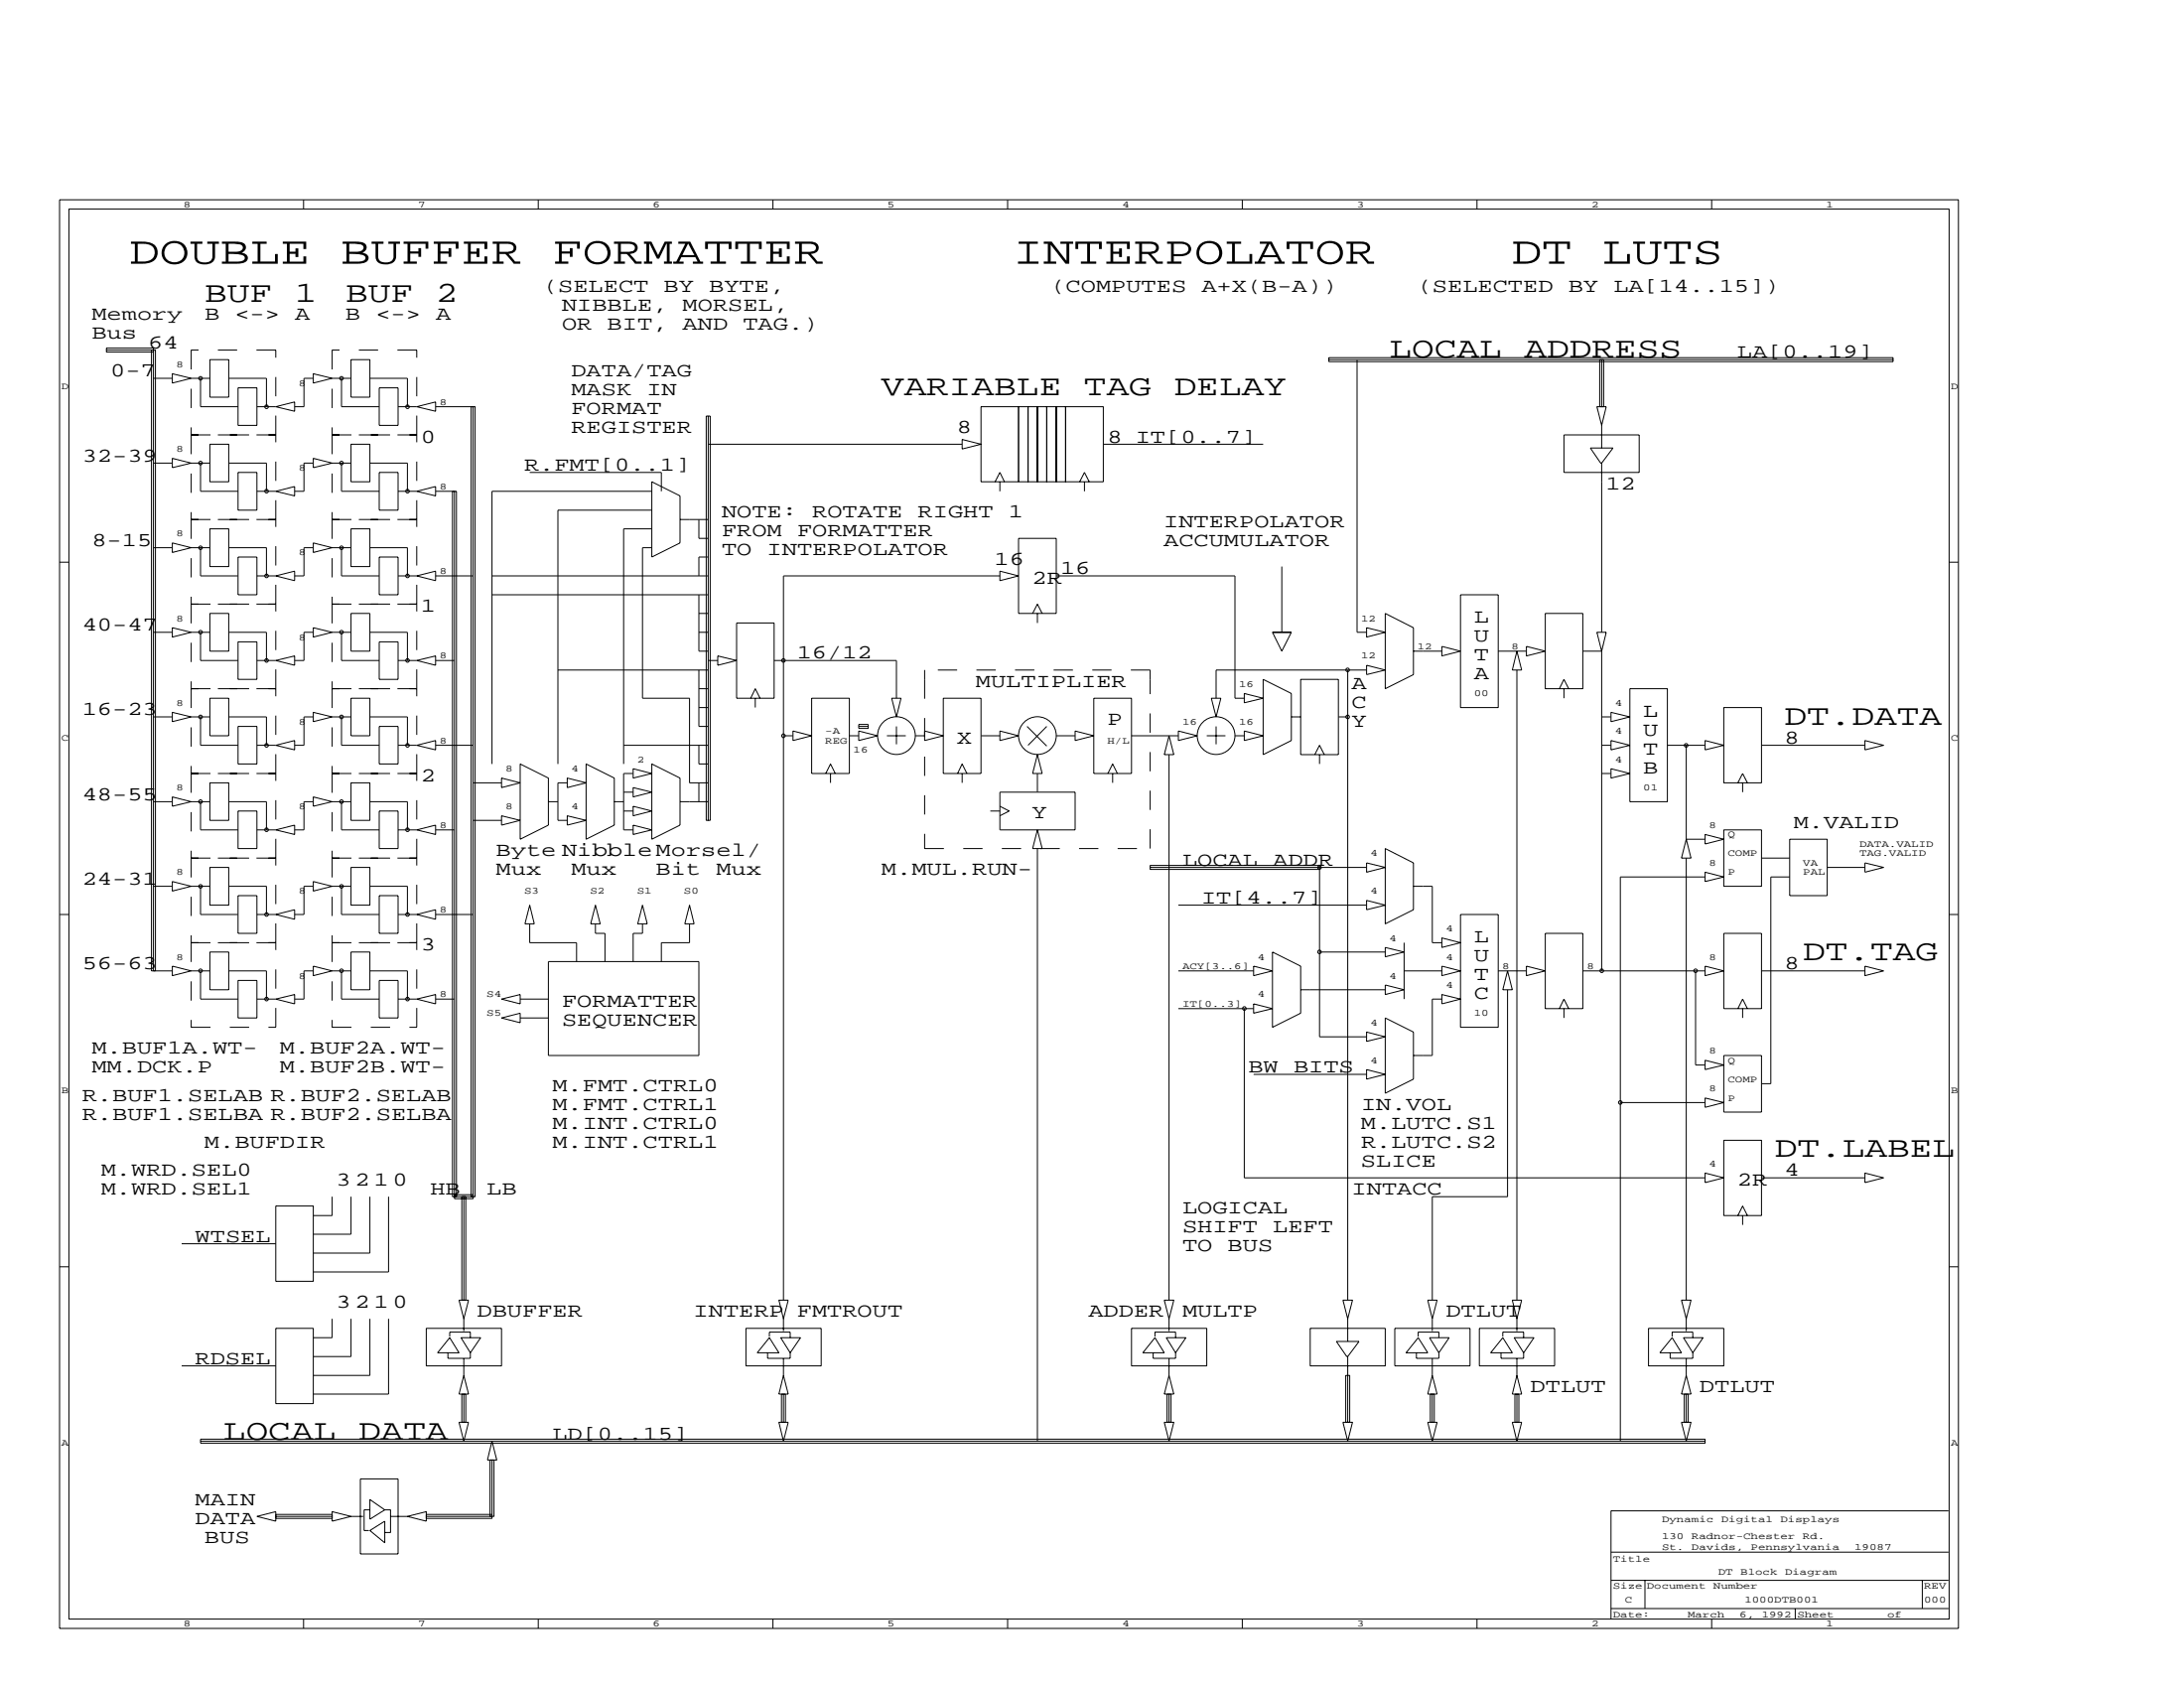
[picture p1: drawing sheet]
<svg xmlns="http://www.w3.org/2000/svg" width="279mm" height="216mm" viewBox="0 0 279 216" stroke-linecap="round" stroke-linejoin="round" font-family="sans-serif">
<g fill="none" stroke="#000" stroke-width=".13">
<path d="M7.6 25.6h242.9v182.7h-242.9zM8.8 26.7h240.6v180.4h-240.6zM38.8 25.6v1.1M68.9 25.6v1.1M98.9 25.6v1.1M128.9 25.6v1.1M158.9 25.6v1.1M189 25.6v1.1M219 25.6v1.1M13.6 44.8h6.3v79.4M19.4 44.8v79.4h2.6M19.6 59.2h2.4"/>
<path d="M19.6 45h-6v-.5h6v79.7M19.6 48.4h2.4M22 47.8l2.5 .6-2.5 .6zM22 58.6l2.5 .6-2.5 .6zM24.5 59.2h2.3M24.5 48.4h2.3M25.7 48.4v3.6h4.8M25.7 59.2v3.6h4.8M26.8 56.8h2.5v4.8h-2.5zM26.8 46h2.5v4.8h-2.5zM29.3 59.2h4.8v3.6M29.3 48.4h4.8v3.6"/>
<path d="M30.5 49.6h2.4v4.8h-2.4zM32.9 52h2.4M35.3 52l2.4-.6v1.2zM40.1 59.2h-1.2v3.6h-1.2M40.1 48.4h-1.2v3.6h-1.2M40.1 47.8l2.4 .6-2.4 .6zM40.1 58.6l2.4 .6-2.4 .6zM42.5 59.2h2.4M42.5 48.4h2.4M43.7 48.4v3.6h4.8M43.7 59.2v3.6h4.8M44.9 56.8h2.4v4.8h-2.4z"/>
<path d="M44.9 46h2.4v4.8h-2.4zM47.3 59.2h4.8v3.6M47.3 48.4h4.8v3.6M48.5 49.6h2.4v4.8h-2.4zM50.9 52h2.4M53.3 52l2.4-.6v1.2zM55.7 52h5.1v101.1h-2.9v-90.3M60.3 52v101.1M60.5 52v101.3h-2.4v-90.5M90.3 53.2h.6v51.7h-.6zM90.6 56.8h32.5M90.6 53.2v51.7"/>
<path d="M123.1 56.2l2.4 .6-2.4 .6zM125.5 52h15.6v9.6h-15.6zM130.3 52v9.6M131.5 52v9.6M132.7 52v9.6M133.9 52v9.6M135.1 52v9.6M136.3 52v9.6M141.1 56.8h20.5M170 46h72.2M170 45.7h72.2v.6h-72.2zM173.6 46v34.9h1.2"/>
<path d="M200.1 55.6h9.6v4.8h-9.6zM203.5 57.3h2.8l-1.4 1.9h-.1zM204.3 52h1.2l-.6 2.4zM204.6 46v6M204.9 46v6M204.9 54.4v2.9M204.9 59.2v21.7M205.2 46v6M7.6 71.9h1.2M19.6 70.1h2.4M22 69.4l2.5 .7-2.5 .6zM24.5 70.1h2.3"/>
<path d="M25.7 70.1v3.6h4.8M26.8 78.5h2.5v4.8h-2.5zM26.8 67.6h2.5v4.9h-2.5zM29.3 70.1h4.8v3.6M30.5 60.4h2.4v4.9h-2.4zM30.5 71.2h2.4v4.9h-2.4zM32.9 62.8h2.4M32.9 73.7h2.4M35.3 62.8l2.4-.6v1.2zM35.3 73.7l2.4-.6v1.2zM40.1 69.4l2.4 .7-2.4 .6zM40.1 70.1h-1.2v3.6h-1.2"/>
<path d="M42.5 70.1h2.4M43.7 70.1v3.6h4.8M44.9 78.5h2.4v4.8h-2.4zM44.9 67.6h2.4v4.9h-2.4zM47.3 70.1h4.8v3.6M48.5 60.4h2.4v4.9h-2.4zM48.5 71.2h2.4v4.9h-2.4zM50.9 62.8h2.4M50.9 73.7h2.4M53.3 62.8l2.4-.6v1.2zM53.3 73.7l2.4-.6v1.2zM55.7 62.8h2.7v90.3"/>
<path d="M55.7 73.7h4.8M62.9 76.1h27.7M62.9 73.7h27.7M67.8 60.4h16.8v2.4M83.4 61.6l3.6 1.8v6l-3.6 1.8zM83.4 65.3h-12v32.4M83.4 67.6h-3.6v30.1M83.4 70.1h-1.2v19.2h6v10.8h2.4M83.4 62.8h-20.5v34.9M87 66.4h3.6M89.4 78.5h1.2M89.4 66.4v2.5h1.2"/>
<path d="M89.4 76.1v7.2h1.2M90.6 71.2h-1.2v2.5M94.2 79.7h4.8v9.6h-4.8zM127.3 61.6l.6-1.2 .6 1.2M127.9 61.6v1.2M127.9 73.1l2.4 .6-2.4 .6zM127.9 73.7h-27.7v92.6M130.3 68.9h4.8v9.6h-4.8zM132.1 78.5l.6-1.2 .6 1.2M132.7 78.5v1.2M135.1 73.7h22.9v15.6h1.2M138.1 61.6l.6-1.2 .6 1.2"/>
<path d="M138.7 61.6v1.2M164 72.5v8.4M177.2 78.5l3.6 1.8v6l-3.6 1.8zM186.8 76.1h4.9v14.4h-4.9zM197.7 78.5h4.8v9.6h-4.8zM249.4 71.9h1.1M19.6 91.7h2.4M19.6 80.9h2.4M22 80.3l2.5 .6-2.5 .6zM22 91.1l2.5 .6-2.5 .6zM24.5 91.7h2.3M24.5 80.9h2.3"/>
<path d="M25.7 80.9v3.6h4.8M25.7 91.7v3.6h4.8M26.8 89.3h2.5v4.8h-2.5zM29.3 91.7h4.8v3.6M29.3 80.9h4.8v3.6M30.5 82.1h2.4v4.8h-2.4zM30.5 92.9h2.4v4.8h-2.4zM32.9 84.5h2.4M32.9 95.3h2.4M35.3 84.5l2.4-.6v1.2zM35.3 95.3l2.4-.6v1.2zM40.1 80.3l2.4 .6-2.4 .6z"/>
<path d="M40.1 91.1l2.4 .6-2.4 .6zM40.1 91.7h-1.2v3.6h-1.2M40.1 80.9h-1.2v3.6h-1.2M42.5 91.7h2.4M42.5 80.9h2.4M43.7 80.9v3.6h4.8M43.7 91.7v3.6h4.8M44.9 89.3h2.4v4.8h-2.4zM47.3 91.7h4.8v3.6M47.3 80.9h4.8v3.6M48.5 82.1h2.4v4.8h-2.4zM48.5 92.9h2.4v4.8h-2.4z"/>
<path d="M50.9 84.5h2.4M50.9 95.3h2.4M53.3 84.5l2.4-.6v1.2zM53.3 95.3l2.4-.6v1.2zM55.7 84.5h2.4M55.7 95.3h4.8M64.2 99.5l2.3 .6-2.3 .6zM66.5 97.7l3.7 1.8v6l-3.7 1.8zM71.4 85.7h19.2M72.6 99.5l2.4 .6-2.4 .6zM75 97.7l3.6 1.8v6l-3.6 1.8zM79.8 95.3h10.8"/>
<path d="M81 98.3l2.4 .6-2.4 .6zM81 98.9h-1.2v7.2h1.2M83.4 97.7l3.6 1.8v6l-3.6 1.8zM89.4 95.3v2.4h1.2M89.4 85.7v7.2h1.2M89.4 90.5h1.2M89.4 88.1h1.2M89.4 80.9h1.2M90.6 84.5h1.2M91.8 83.9l2.4 .6-2.4 .6zM96 89.3l.6-1.2 .6 1.2M96.6 89.3v1.2"/>
<path d="M99 84.5h15.7v4.8M100.2 94.1h1.2M101.4 93.5l2.4 .6-2.4 .6zM103.8 89.3h4.9v9.6h-4.9zM105.6 98.9l.6-1.2 .7 1.2M106.2 98.9v1.2M108.7 94.1h1.2M109.9 92.9h1.2M109.9 92.7h1.2v.5h-1.2zM109.9 93.5l2.4 .6-2.4 .6zM113.5 94.1h2.4M114.1 89.3h1.2l-.6 2.4z"/>
<path d="M114.7 92.9v2.3M117.1 94.1h1.2M118.3 93.5l2.4 .6-2.4 .6zM120.7 89.3h4.8v9.6h-4.8zM122.5 98.9l.6-1.2 .6 1.2M123.1 98.9v1.2M125.5 94.1h2.4M127.9 93.5l2.4 .6-2.4 .6zM131.4 92.9l2.5 2.5M132.7 98.9v2.4M132.7 96.5l.6 2.4h-1.2zM133.9 92.9l-2.4 2.4"/>
<path d="M135.1 94.1h2.4M137.5 93.5l2.4 .6-2.4 .6zM139.9 89.3h4.9v9.6h-4.9zM141.7 98.9l.6-1.2 .7 1.2M142.3 98.9v1.2M144.8 94.1h5.9M149.6 94.1l.6 2.4h-1.3zM149.6 96.5v69.8M150.7 93.5l2.5 .6-2.5 .6zM154.4 94.1h2.4M155 89.3h1.2l-.6 2.4zM155.6 92.9v2.3"/>
<path d="M158 94.1h1.2M159.2 88.7l2.4 .6-2.4 .6zM159.2 93.5l2.4 .6-2.4 .6zM161.6 86.9l3.6 1.8v6l-3.6 1.8zM162.8 80.9h2.4l-1.2 2.4zM165.2 91.7h1.2M166.4 86.9h4.8v9.6h-4.8zM168.2 96.5l.6-1.2 .6 1.2M168.8 96.5v1.2M171.2 91.7h1.2M172.4 85.7v80.6M174.8 85.7h-19.2v3.6"/>
<path d="M174.8 80.3l2.4 .6-2.4 .6zM174.8 85.1l2.4 .6-2.4 .6zM180.8 83.3h3.7M184.5 82.7l2.3 .6-2.3 .6zM191.7 83.3h3.6M194.1 83.3l.6 2.4h-1.2zM194.1 85.7v80.6M195.3 82.7l2.4 .6-2.4 .6zM199.5 88.1l.6-1.2 .6 1.2M200.1 88.1v1.2M202.5 83.3h2.4M204.3 80.9h1.2l-.6 2.4z"/>
<path d="M204.9 83.3v40.9M204.9 98.9h1.2M204.9 91.7h1.2M204.9 95.3h1.2M206.1 91.1l2.4 .6-2.4 .6zM206.1 94.7l2.4 .6-2.4 .6zM206.1 98.3l2.4 .6-2.4 .6zM208.5 88.1h4.8v14.4h-4.8zM213.3 95.3h4.8M215.7 95.3v12M218.1 94.7l2.4 .6-2.4 .6zM220.5 90.5h4.8v9.6h-4.8z"/>
<path d="M225.3 95.3h13.3M238.6 94.7l2.4 .6-2.4 .6zM7.6 117h1.2M19.6 102.5h2.4M19.6 113.4h2.4M22 101.9l2.5 .6-2.5 .6zM22 112.8l2.5 .6-2.5 .6zM24.5 102.5h2.3M24.5 113.4h2.3M25.7 113.4v3.6h4.8M25.7 102.5v3.6h4.8M26.8 100.1h2.5v4.8h-2.5z"/>
<path d="M26.8 110.9h2.5v4.9h-2.5zM29.3 102.5h4.8v3.6M29.3 113.4h4.8v3.6M30.5 103.7h2.4v4.8h-2.4zM30.5 114.6h2.4v4.8h-2.4zM32.9 117h2.4M32.9 106.1h2.4M35.3 106.1l2.4-.6v1.2zM35.3 117l2.4-.6v1.2zM40.1 113.4h-1.2v3.6h-1.2M40.1 101.9l2.4 .6-2.4 .6zM40.1 112.8l2.4 .6-2.4 .6z"/>
<path d="M40.1 102.5h-1.2v3.6h-1.2M42.5 102.5h2.4M42.5 113.4h2.4M43.7 113.4v3.6h4.8M43.7 102.5v3.6h4.8M44.9 100.1h2.4v4.8h-2.4zM44.9 110.9h2.4v4.9h-2.4zM47.3 102.5h4.8v3.6M47.3 113.4h4.8v3.6M48.5 103.7h2.4v4.8h-2.4zM48.5 114.6h2.4v4.8h-2.4zM50.9 117h2.4"/>
<path d="M50.9 106.1h2.4M53.3 106.1l2.4-.6v1.2zM53.3 117l2.4-.6v1.2zM55.7 117h4.8M55.7 106.1h2.4M60.5 104.9h3.7M60.5 100.1h3.7M64.2 104.3l2.3 .6-2.3 .6zM67.8 115.8l.6 2.4h-1.2zM67.8 118.2v2.4h6v2.4M70.2 102.5h1.2M72.6 100.1h-1.2v4.8h1.2"/>
<path d="M72.6 104.3l2.4 .6-2.4 .6zM76.2 118.2v1.2h1.2v3.6M76.2 115.8l.6 2.4h-1.2zM78.6 102.5h1.2M79.8 103.7h1.2M79.8 101.3h1.2M81 100.7l2.4 .6-2.4 .6zM81 103.1l2.4 .6-2.4 .6zM81 105.5l2.4 .6-2.4 .6zM82.2 118.2v1.2h-1.2v3.6M82.2 115.8l.6 2.4h-1.2zM87 102.5h3.6"/>
<path d="M88.2 115.8l.6 2.4h-1.2zM88.2 118.2v2.4h-3.6v2.4M89.4 100.1v2.4M126.7 103.7h1.2M127.9 101.3h9.6v4.8h-9.6zM127.9 103.1l1.2 .6-1.2 .6M132.7 108.5v75.8M132.7 106.1l.6 2.4h-1.2zM147.1 110.9h27.7M150.7 115.8h24.1M168.8 111.2h-21.7v-.5h21.7v21.9h6M174.8 110.4l2.4 .5-2.4 .7z"/>
<path d="M174.8 115.2l2.4 .6-2.4 .6zM177.2 108.5l3.6 1.9v6l-3.6 1.8zM180.8 113.4h2.4v7.2h1.3M184.5 120l2.3 .6-2.3 .6zM186.8 117h4.9v14.4h-4.9zM197.7 119.4h4.8v9.6h-4.8zM215.7 107.3l.6 2.5h-1.2zM215.7 107.3h2.4M215.7 109.8v56.5M218.1 106.7l2.4 .6-2.4 .6zM218.1 111.6l2.4 .6-2.4 .6zM218.1 112.2h-10.8v72.1"/>
<path d="M220.5 119.4h4.8v9.6h-4.8zM220.5 106.1h4.8v7.3h-4.8zM222.3 100.1l.6-1.2 .6 1.2M222.9 100.1v1.2M225.3 109.8h3.7M229 107.3h4.8v7.3h-4.8zM229 112.2h-2.5v26.4h-1.2M233.8 110.9h4.8M238.6 110.4l2.4 .5-2.4 .7zM249.4 117h1.1M22 123.6l2.5 .6-2.5 .6zM24.5 124.2h2.3"/>
<path d="M25.7 124.2v3.6h4.8M26.8 121.8h2.5v4.8h-2.5zM29.3 124.2h4.8v3.6M30.5 125.4h2.4v4.8h-2.4zM32.9 127.8h2.4M35.3 127.8l2.4-.6v1.2zM40.1 123.6l2.4 .6-2.4 .6zM40.1 124.2h-1.2v3.6h-1.2M42.5 124.2h2.4M43.7 124.2v3.6h4.8M44.9 121.8h2.4v4.8h-2.4zM47.3 124.2h4.8v3.6"/>
<path d="M48.5 125.4h2.4v4.8h-2.4zM50.9 127.8h2.4M53.3 127.8l2.4-.6v1.2zM55.7 127.8h2.4M64.2 127.8l2.3-.6v1.2zM64.2 130.2l2.3-.6v1.2zM66.5 130.2h3.7M66.5 127.8h3.7M70.2 123h19.2v12h-19.2zM150.7 129h9.7M150.7 124.2h9.7M159.2 129v21.6h58.9"/>
<path d="M160.4 123.6l2.4 .6-2.4 .6zM160.4 128.4l2.4 .6-2.4 .6zM160.4 137.4h14.4M162.8 121.8l3.6 1.8v6l-3.6 1.8zM166.4 126.6h10.8M168.8 121.8h8.4M174.8 132l2.4 .6-2.4 .6zM174.8 136.8l2.4 .6-2.4 .6zM177.2 121.2l2.4 .6-2.4 .6zM177.2 126l2.4 .6-2.4 .6zM177.2 130.2l3.6 1.8v6l-3.6 1.8zM179.6 124.2h4.9"/>
<path d="M179.6 120.6v7.2M184.5 123.6l2.3 .6-2.3 .6zM184.5 127.2l2.3 .6-2.3 .6zM184.5 127.8h-1.3v7.2h-2.4M191.7 124.2h3.6M192.9 124.2l.6 2.4h-1.2zM192.9 126.6v26.5h-9.7v13.2M195.3 123.6l2.4 .6-2.4 .6zM199.5 129l.6-1.2 .6 1.2M200.1 129v1.2M202.5 124.2h15.6M216.9 124.2v12h1.2"/>
<path d="M218.1 123.6l2.4 .6-2.4 .6zM218.1 135.6l2.4 .6-2.4 .6zM220.5 135h4.8v7.2h-4.8zM222.3 129l.6-1.2 .6 1.2M222.9 129v1.2M225.3 124.2h13.3M238.6 123.6l2.4 .6-2.4 .6zM23.2 159.1h12.1M35.3 154.3h4.8v9.6h-4.8zM42.5 153.1v2.4h-2.4M44.9 153.1v4.8h-4.8M47.3 153.1v7.2h-7.2"/>
<path d="M49.7 153.1v9.6h-9.6M58.1 152.8h2.4M59.1 153.1v13.2M59.3 153.1v13.2M59.6 153.1v13.2M207.3 141h10.8M218.1 140.4l2.4 .6-2.4 .6zM218.1 150l2.4 .6-2.4 .7zM220.5 145.8h4.8v9.7h-4.8zM222.3 155.5l.6-1.2 .6 1.2M222.9 155.5v1.2M225.3 150.6h13.3"/>
<path d="M238.6 150l2.4 .6-2.4 .7zM7.6 162h1.2M23.2 174.7h12.1M35.3 169.9h4.8v9.6h-4.8zM42.5 168.7v2.4h-2.4M44.9 168.7v4.8h-4.8M47.3 168.7v7.2h-7.2M49.7 168.7v9.6h-9.6M54.5 169.9h9.7v4.8h-9.7zM57.3 173v.7h2.9v-.7M57.5 171.1l1.2 1.9h-2.7zM57.5 171v-.6h2.7v.7"/>
<path d="M58.7 166.3h1.2l-.6 2.4zM59 171.1h2.5l-1.3 1.9zM59.1 178.3v3.6M59.3 168.7v1.6M59.3 173.7v2.2M59.3 178.3v3.6M59.3 175.9l.6 2.4h-1.2zM59.6 178.3v3.6M95.4 169.9h9.7v4.8h-9.7zM98.2 173v.7h2.9v-.7M98.4 171.1l1.2 1.9h-2.7zM98.4 171v-.6h2.7v.7"/>
<path d="M99.6 166.3h1.2l-.6 2.4zM99.9 171.1h2.5l-1.3 1.9zM100 178.3v3.6M100.2 175.9l.6 2.4h-1.2zM100.2 168.7v1.6M100.2 173.7v2.2M100.2 178.3v3.6M100.5 178.3v3.6M144.8 169.9h9.6v4.8h-9.6zM147.5 173v.7h2.9v-.7M147.8 171.1l1.1 1.9h-2.7zM147.8 171v-.6h2.6v.7"/>
<path d="M148.9 166.3h1.3l-.6 2.4zM149.2 171.1h2.5l-1.3 1.9zM149.3 178.3v3.6M149.6 175.9l.6 2.4h-1.3zM149.6 168.7v1.6M149.6 173.7v2.2M149.6 178.3v3.6M149.8 178.3v3.6M167.6 169.9h9.6v4.8h-9.6zM171 171.6h2.9l-1.5 1.9h-.1zM171.8 166.3h1.2l-.6 2.4zM172.4 168.7v2.9"/>
<path d="M172.4 173.5v8.4M178.4 169.9h9.7v4.8h-9.7zM181.2 173v.7h2.9v-.7M181.4 171.1l1.3 1.9h-2.8zM181.4 171v-.6h2.7v.7M182.7 166.3h1.1l-.6 2.4zM182.9 171.1h2.5l-1.3 1.9zM183 178.3v3.6M183.2 175.9l.6 2.4h-1.1zM183.2 168.7v1.6M183.2 173.7v2.2M183.2 178.3v3.6"/>
<path d="M183.5 178.3v3.6M189.3 169.9h9.6v4.8h-9.6zM192 173v.7h2.9v-.7M192.3 171.1l1.2 1.9h-2.8zM192.3 171v-.6h2.6v.7M193.5 166.3h1.2l-.6 2.4zM193.7 171.1h2.5l-1.3 1.9zM193.8 178.3v3.6M194.1 175.9l.6 2.4h-1.2zM194.1 168.7v1.6M194.1 173.7v2.2M194.1 178.3v3.6"/>
<path d="M194.3 178.3v3.6M210.9 169.9h9.6v4.8h-9.6zM213.7 173v.7h2.9v-.7M213.9 171.1l1.2 1.9h-2.8zM213.9 171v-.6h2.7v.7M215.1 166.3h1.2l-.6 2.4zM215.4 171.1h2.5l-1.3 1.9zM215.5 178.3v3.6M215.7 175.9l.6 2.4h-1.2zM215.7 168.7v1.6M215.7 173.7v2.2M215.7 178.3v3.6"/>
<path d="M216 178.3v3.6M249.4 162h1.1M25.7 184.1h192.4v.5h-192.4zM25.7 184.3h192.4M32.9 194l2.4-.7v1.3zM35.3 194h7.2M35.3 193.7h7.2M35.3 194.2h7.2M42.5 193.3l2.4 .7-2.4 .6zM44.9 194h1.6M46.1 189.2h4.8v9.6h-4.8zM47.3 191.8l1.9 1.3-1.9 1.2z"/>
<path d="M47.3 195.8l1.9-1.2v2.7zM47.3 193.1h-.7v2.7h.6M49.2 193.1h.8v2.9h-.8M50 194h2.1M52.1 194l2.4-.7v1.3zM54.5 193.7h8.4M58.7 181.9h1.2l-.6 2.4zM62.7 186.7v7.3M62.9 184.3l.7 2.4h-1.2zM62.9 186.7v7.5h-8.4M63.2 186.7v7.3h-8.7M99.6 181.9h1.2l-.6 2.4z"/>
<path d="M148.9 181.9h1.3l-.6 2.4zM171.8 181.9h1.2l-.6 2.4zM172.2 181.9v-6h.5v6M182.7 181.9h1.1l-.6 2.4zM193.5 181.9h1.2l-.6 2.4zM206.1 198.5h43.2M215.1 181.9h1.2l-.6 2.4zM249.3 193.2h-43.2v13.9M38.8 207.1v1.2M68.9 207.1v1.2M98.9 207.1v1.2M128.9 207.1v1.2"/>
<path d="M158.9 207.1v1.2M189 207.1v1.2M206.1 205.7h43.2M206.1 202.1h43.2M210.4 202.1v3.6M219 207.1v1.2M229.7 205.7v1.4M245.9 202.1v3.6"/>
<circle cx="25.7" cy="48.4" r=".23"/>
<circle cx="25.7" cy="59.2" r=".23"/>
<circle cx="34.1" cy="52" r=".23"/>
<circle cx="43.7" cy="48.4" r=".23"/>
<circle cx="43.7" cy="59.2" r=".23"/>
<circle cx="52.1" cy="52" r=".23"/>
<circle cx="25.7" cy="70.1" r=".23"/>
<circle cx="34.1" cy="73.7" r=".23"/>
<circle cx="34.1" cy="62.8" r=".23"/>
<circle cx="43.7" cy="70.1" r=".23"/>
<circle cx="52.1" cy="73.7" r=".23"/>
<circle cx="52.1" cy="62.8" r=".23"/>
<circle cx="25.7" cy="91.7" r=".23"/>
<circle cx="25.7" cy="80.9" r=".23"/>
<circle cx="34.1" cy="84.5" r=".23"/>
<circle cx="34.1" cy="95.3" r=".23"/>
<circle cx="43.7" cy="91.7" r=".23"/>
<circle cx="43.7" cy="80.9" r=".23"/>
<circle cx="52.1" cy="84.5" r=".23"/>
<circle cx="52.1" cy="95.3" r=".23"/>
<circle cx="100.2" cy="84.5" r=".23"/>
<circle cx="100.2" cy="94.1" r=".23"/>
<circle cx="114.7" cy="94.1" r="2.41"/>
<circle cx="132.7" cy="94.1" r="2.41"/>
<circle cx="155.6" cy="94.1" r="2.41"/>
<circle cx="172.4" cy="85.7" r=".23"/>
<circle cx="172.4" cy="91.7" r=".23"/>
<circle cx="215.7" cy="95.3" r=".23"/>
<circle cx="25.7" cy="102.5" r=".23"/>
<circle cx="25.7" cy="113.4" r=".23"/>
<circle cx="34.1" cy="117" r=".23"/>
<circle cx="34.1" cy="106.1" r=".23"/>
<circle cx="43.7" cy="102.5" r=".23"/>
<circle cx="43.7" cy="113.4" r=".23"/>
<circle cx="52.1" cy="106.1" r=".23"/>
<circle cx="52.1" cy="117" r=".23"/>
<circle cx="168.8" cy="111" r=".23"/>
<circle cx="25.7" cy="124.2" r=".23"/>
<circle cx="34.1" cy="127.8" r=".23"/>
<circle cx="43.7" cy="124.2" r=".23"/>
<circle cx="52.1" cy="127.8" r=".23"/>
<circle cx="159.2" cy="129" r=".23"/>
<circle cx="168.8" cy="121.8" r=".23"/>
<circle cx="204.9" cy="124.2" r=".23"/>
<circle cx="216.9" cy="124.2" r=".23"/>
<circle cx="207.3" cy="141" r=".23"/>
</g>
<g fill="none" stroke="#000" stroke-width=".13" stroke-dasharray="2.5" stroke-linecap="butt">
<path d="M24.5 55.6h10.8M24.5 44.8v10.8M24.5 55.6v10.8M35.3 55.6v-10.8M35.3 44.8h-10.8M35.3 55.6h-10.8M42.5 55.6h10.8M42.5 44.8v10.8M42.5 55.6v10.8M53.3 55.6v-10.8M53.3 55.6h-10.8M53.3 44.8h-10.8"/>
<path d="M24.5 66.4h10.8M24.5 66.4v10.9M24.5 77.3h10.8M24.5 77.3v10.8M35.3 66.4v-10.8M35.3 66.4h-10.8M35.3 77.3v-10.9M35.3 77.3h-10.8M42.5 66.4h10.8M42.5 66.4v10.9M42.5 77.3h10.8M42.5 77.3v10.8"/>
<path d="M53.3 66.4v-10.8M53.3 66.4h-10.8M53.3 77.3v-10.9M53.3 77.3h-10.8M24.5 88.1h10.8M24.5 98.9h10.8M24.5 88.1v10.8M24.5 98.9v10.9M35.3 88.1v-10.8M35.3 98.9v-10.8M35.3 88.1h-10.8M35.3 98.9h-10.8"/>
<path d="M42.5 88.1h10.8M42.5 98.9h10.8M42.5 88.1v10.8M42.5 98.9v10.9M53.3 88.1v-10.8M53.3 98.9v-10.8M53.3 88.1h-10.8M53.3 98.9h-10.8M118.3 86.9v21.6M118.3 85.7v1.2M147.1 85.7h-28.8M147.1 85.7v1.2"/>
<path d="M24.5 109.8h10.8M24.5 109.8v10.8M35.3 109.8v-10.9M35.3 109.8h-10.8M42.5 109.8h10.8M42.5 109.8v10.8M53.3 109.8v-10.9M53.3 109.8h-10.8M118.3 108.5h28.8M147.1 108.5v-21.6M24.5 120.6h10.8M24.5 131.4h10.8"/>
<path d="M24.5 120.6v10.8M35.3 120.6v-10.8M35.3 131.4v-10.8M35.3 120.6h-10.8M42.5 120.6h10.8M42.5 131.4h10.8M42.5 120.6v10.8M53.3 120.6v-10.8M53.3 131.4v-10.8M53.3 120.6h-10.8"/>
</g>
<g font-size="5">
<text x="16.5" y="33.7">DOUBLE</text>
<text x="43.6" y="33.7">BUFFER</text>
<text x="70.7" y="33.7">FORMATTER</text>
<text x="129.6" y="33.7">INTERPOLATOR</text>
<text x="193.4" y="33.7">DT</text>
<text x="205" y="33.7">LUTS</text>
</g>
<g font-size="3.7">
<text x="26.2" y="38.6">BUF</text>
<text x="37.7" y="38.6">1</text>
<text x="44.2" y="38.6">BUF</text>
<text x="55.7" y="38.6">2</text>
<text x="177.7" y="45.8">LOCAL</text>
<text x="195" y="45.8">ADDRESS</text>
<text x="112.8" y="50.6">VARIABLE</text>
<text x="138.7" y="50.6">TAG</text>
<text x="150.2" y="50.6">DELAY</text>
<text x="228.3" y="92.7">DT.DATA</text>
<text x="230.7" y="122.8">DT.TAG</text>
<text x="227.1" y="148">DT.LABEL</text>
<text x="28.6" y="184.1">LOCAL</text>
<text x="45.8" y="184.1">DATA</text>
</g>
<g font-size="2.5">
<text x="11.7" y="40.9">Memory</text>
<text x="26.2" y="40.9">B</text>
<text x="30" y="40.9">&lt;-&gt;</text>
<text x="37.7" y="40.9">A</text>
<text x="44.2" y="40.9">B</text>
<text x="48.1" y="40.9">&lt;-&gt;</text>
<text x="55.8" y="40.9">A</text>
<text x="69.5" y="37.3">(SELECT</text>
<text x="71.9" y="39.8">NIBBLE,</text>
<text x="84.9" y="37.3">BY</text>
<text x="87.3" y="39.8">MORSEL,</text>
<text x="90.7" y="37.3">BYTE,</text>
<text x="134.4" y="37.3">(COMPUTES</text>
<text x="153.7" y="37.3">A+X(B-A))</text>
<text x="181.3" y="37.3">(SELECTED</text>
<text x="200.6" y="37.3">BY</text>
<text x="206.4" y="37.3">LA[14..15])</text>
<text x="11.7" y="43.4">Bus</text>
<text x="18.9" y="44.6">64</text>
<text x="71.9" y="42.2">OR</text>
<text x="77.7" y="42.2">BIT,</text>
<text x="87.3" y="42.2">AND</text>
<text x="95" y="42.2">TAG.)</text>
<text x="222.2" y="45.8">LA[0..19]</text>
<text x="14.1" y="48.2">0-7</text>
<text x="73.1" y="48.2">DATA/TAG</text>
<text x="73.1" y="50.6">MASK</text>
<text x="73.1" y="53">FORMAT</text>
<text x="82.7" y="50.6">IN</text>
<text x="10.5" y="59">32-39</text>
<text x="53.8" y="56.6">0</text>
<text x="73.1" y="55.4">REGISTER</text>
<text x="122.4" y="55.4">8</text>
<text x="141.7" y="56.6">8 IT[0..7]</text>
<text x="67.1" y="60.2">R.FMT[0..1]</text>
<text x="205.4" y="62.6">12</text>
<text x="11.7" y="69.8">8-15</text>
<text x="92.3" y="68.6">FROM</text>
<text x="92.3" y="71">TO</text>
<text x="92.3" y="66.2">NOTE:</text>
<text x="98.1" y="71">INTERPOLATOR</text>
<text x="102" y="68.6">FORMATTER</text>
<text x="103.9" y="66.2">ROTATE</text>
<text x="117.4" y="66.2">RIGHT</text>
<text x="129" y="66.2">1</text>
<text x="148.9" y="67.4">INTERPOLATOR</text>
<text x="148.9" y="69.8">ACCUMULATOR</text>
<text x="127.2" y="72.2">16</text>
<text x="132" y="74.6">2R</text>
<text x="135.6" y="73.4">16</text>
<text x="10.5" y="80.6">40-47</text>
<text x="53.8" y="78.2">1</text>
<text x="188.6" y="79.7">L</text>
<text x="188.6" y="82.1">U</text>
<text x="102" y="84.3">16/12</text>
<text x="124.8" y="87.9">MULTIPLIER</text>
<text x="172.9" y="88.1">A</text>
<text x="188.6" y="84.5">T</text>
<text x="188.6" y="86.9">A</text>
<text x="10.5" y="91.5">16-23</text>
<text x="122.4" y="95.1">X</text>
<text x="141.7" y="92.7">P</text>
<text x="172.9" y="90.5">C</text>
<text x="172.9" y="92.9">Y</text>
<text x="210.2" y="91.7">L</text>
<text x="210.2" y="94.1">U</text>
<text x="228.3" y="95.1">8</text>
<text x="53.8" y="99.9">2</text>
<text x="210.2" y="96.5">T</text>
<text x="210.2" y="98.9">B</text>
<text x="10.5" y="102.3">48-55</text>
<text x="132" y="104.7">Y</text>
<text x="229.5" y="105.9">M.VALID</text>
<text x="10.5" y="113.1">24-31</text>
<text x="63.4" y="109.5">Byte Nibble Morsel/</text>
<text x="63.4" y="111.9">Mux</text>
<text x="73.1" y="111.9">Mux</text>
<text x="83.9" y="111.9">Bit</text>
<text x="91.6" y="111.9">Mux</text>
<text x="112.8" y="111.9">M.MUL.RUN-</text>
<text x="151.3" y="110.7">LOCAL</text>
<text x="162.8" y="110.7">ADDR</text>
<text x="153.7" y="115.5">IT[4..7]</text>
<text x="10.5" y="124">56-63</text>
<text x="53.8" y="121.5">3</text>
<text x="188.6" y="120.6">L</text>
<text x="188.6" y="123">U</text>
<text x="188.6" y="125.4">T</text>
<text x="228.3" y="124">8</text>
<text x="71.9" y="128.8">FORMATTER</text>
<text x="71.9" y="131.2">SEQUENCER</text>
<text x="188.6" y="127.8">C</text>
<text x="11.7" y="134.8">M.BUF1A.WT-</text>
<text x="11.7" y="137.2">MM.DCK.P</text>
<text x="35.8" y="137.2">M.BUF2B.WT-</text>
<text x="35.8" y="134.8">M.BUF2A.WT-</text>
<text x="159.7" y="137.2">BW</text>
<text x="165.5" y="137.2">BITS</text>
<text x="10.5" y="140.8">R.BUF1.SELAB R.BUF2.SELAB</text>
<text x="10.5" y="143.2">R.BUF1.SELBA R.BUF2.SELBA</text>
<text x="70.7" y="139.6">M.FMT.CTRL0</text>
<text x="70.7" y="142">M.FMT.CTRL1</text>
<text x="174.1" y="142">IN.VOL</text>
<text x="26.2" y="146.8">M.BUFDIR</text>
<text x="70.7" y="144.4">M.INT.CTRL0</text>
<text x="70.7" y="146.8">M.INT.CTRL1</text>
<text x="174.1" y="144.4">M.LUTC.S1</text>
<text x="174.1" y="149.2">SLICE</text>
<text x="174.1" y="146.8">R.LUTC.S2</text>
<text x="12.9" y="152.8">M.WRD.SEL1</text>
<text x="12.9" y="150.4">M.WRD.SEL0</text>
<text x="43" y="151.6">3</text>
<text x="45.4" y="151.6">2</text>
<text x="47.8" y="151.6">1</text>
<text x="50.2" y="151.6">0</text>
<text x="55" y="152.8">HB</text>
<text x="62.3" y="152.8">LB</text>
<text x="151.3" y="155.2">LOGICAL</text>
<text x="172.9" y="152.8">INTACC</text>
<text x="222.2" y="151.6">2R</text>
<text x="228.3" y="150.4">4</text>
<text x="25" y="158.9">WTSEL</text>
<text x="151.3" y="157.6">SHIFT</text>
<text x="151.3" y="160">TO</text>
<text x="157" y="160">BUS</text>
<text x="162.8" y="157.6">LEFT</text>
<text x="43" y="167.3">3</text>
<text x="45.4" y="167.3">2</text>
<text x="47.8" y="167.3">1</text>
<text x="50.2" y="167.3">0</text>
<text x="61" y="168.5">DBUFFER</text>
<text x="88.7" y="168.5">INTERP FMTROUT</text>
<text x="139.2" y="168.5">ADDER</text>
<text x="151.3" y="168.5">MULTP</text>
<text x="185" y="168.5">DTLUT</text>
<text x="25" y="174.5">RDSEL</text>
<text x="195.8" y="178.1">DTLUT</text>
<text x="217.4" y="178.1">DTLUT</text>
<text x="70.7" y="184.1">LD[0..15]</text>
<text x="25" y="192.5">MAIN</text>
<text x="25" y="194.9">DATA</text>
<text x="26.2" y="197.3">BUS</text>
</g>
<g font-size="1.2">
<text x="23.5" y="26.5">8</text>
<text x="53.5" y="26.5">7</text>
<text x="83.5" y="26.5">6</text>
<text x="113.5" y="26.5">5</text>
<text x="143.6" y="26.5">4</text>
<text x="173.6" y="26.5">3</text>
<text x="203.6" y="26.5">2</text>
<text x="233.6" y="26.5">1</text>
<text x="22.6" y="47">8</text>
<text x="7.8" y="49.7">D</text>
<text x="38.2" y="49.4">8</text>
<text x="56.2" y="51.8">8</text>
<text x="249.6" y="49.7">D</text>
<text x="22.6" y="57.8">8</text>
<text x="38.2" y="60.2">8</text>
<text x="56.2" y="62.6">8</text>
<text x="22.6" y="68.6">8</text>
<text x="38.2" y="71">8</text>
<text x="56.2" y="73.4">8</text>
<text x="22.6" y="79.5">8</text>
<text x="38.2" y="81.9">8</text>
<text x="174.1" y="79.5">12</text>
<text x="181.3" y="83.1">12</text>
<text x="193.4" y="83.1">8</text>
<text x="56.2" y="84.3">8</text>
<text x="158.5" y="87.9">16</text>
<text x="174.1" y="84.3">12</text>
<text x="188.6" y="89.1">00</text>
<text x="7.8" y="94.8">C</text>
<text x="22.6" y="90.3">8</text>
<text x="38.2" y="92.7">8</text>
<text x="56.2" y="95.1">8</text>
<text x="105.6" y="93.9">-A</text>
<text x="105.6" y="95.1">REG</text>
<text x="141.7" y="95.1">H/L</text>
<text x="151.3" y="92.7">16</text>
<text x="158.5" y="92.7">16</text>
<text x="206.6" y="90.3">4</text>
<text x="206.6" y="93.9">4</text>
<text x="249.6" y="94.8">C</text>
<text x="22.6" y="101.1">8</text>
<text x="64.7" y="98.7">8</text>
<text x="73.1" y="98.7">4</text>
<text x="81.5" y="97.5">2</text>
<text x="109.2" y="96.3">16</text>
<text x="206.6" y="97.5">4</text>
<text x="210.2" y="101.1">01</text>
<text x="38.2" y="103.5">8</text>
<text x="56.2" y="105.9">8</text>
<text x="64.7" y="103.5">8</text>
<text x="73.1" y="103.5">4</text>
<text x="218.6" y="105.9">8</text>
<text x="221" y="107.1">Q</text>
<text x="22.6" y="111.9">8</text>
<text x="175.3" y="109.5">4</text>
<text x="218.6" y="110.7">8</text>
<text x="221" y="109.5">COMP</text>
<text x="221" y="111.9">P</text>
<text x="230.7" y="110.7">VA</text>
<text x="230.7" y="111.9">PAL</text>
<text x="237.9" y="108.3">DATA.VALID</text>
<text x="237.9" y="109.5">TAG.VALID</text>
<text x="38.2" y="114.3">8</text>
<text x="56.2" y="116.7">8</text>
<text x="67.1" y="114.3">S3</text>
<text x="75.5" y="114.3">S2</text>
<text x="81.5" y="114.3">S1</text>
<text x="87.5" y="114.3">S0</text>
<text x="175.3" y="114.3">4</text>
<text x="185" y="119.2">4</text>
<text x="22.6" y="122.8">8</text>
<text x="38.2" y="125.2">8</text>
<text x="151.3" y="124">ACY[3..6]</text>
<text x="160.9" y="122.8">4</text>
<text x="177.7" y="120.3">4</text>
<text x="177.7" y="125.2">4</text>
<text x="185" y="122.8">4</text>
<text x="192.2" y="124">8</text>
<text x="203" y="124">8</text>
<text x="218.6" y="122.8">8</text>
<text x="56.2" y="127.6">8</text>
<text x="62.3" y="127.6">S4</text>
<text x="62.3" y="130">S5</text>
<text x="151.3" y="128.8">IT[0..3]</text>
<text x="160.9" y="127.6">4</text>
<text x="175.3" y="131.2">4</text>
<text x="185" y="126.4">4</text>
<text x="188.6" y="130">10</text>
<text x="175.3" y="136">4</text>
<text x="218.6" y="134.8">8</text>
<text x="221" y="136">Q</text>
<text x="7.8" y="139.9">B</text>
<text x="218.6" y="139.6">8</text>
<text x="221" y="138.4">COMP</text>
<text x="221" y="140.8">P</text>
<text x="249.6" y="139.9">B</text>
<text x="218.6" y="149.2">4</text>
<text x="7.8" y="184.9">A</text>
<text x="249.6" y="184.9">A</text>
<text x="212.6" y="196.8">130</text>
<text x="212.6" y="194.7">Dynamic</text>
<text x="216.4" y="196.8">Radnor-Chester</text>
<text x="220.2" y="194.7">Digital</text>
<text x="227.8" y="194.7">Displays</text>
<text x="230.6" y="196.8">Rd.</text>
<text x="206.3" y="203.2">Size Document</text>
<text x="206.3" y="199.7">Title</text>
<text x="212.6" y="198.3">St.</text>
<text x="216.4" y="198.3">Davids,</text>
<text x="219.2" y="203.2">Number</text>
<text x="219.8" y="201.4">DT</text>
<text x="222.7" y="201.4">Block</text>
<text x="224" y="198.3">Pennsylvania</text>
<text x="228.3" y="201.4">Diagram</text>
<text x="237.3" y="198.3">19087</text>
<text x="246.1" y="203.2">REV</text>
<text x="23.5" y="208.1">8</text>
<text x="53.5" y="208.1">7</text>
<text x="83.5" y="208.1">6</text>
<text x="113.5" y="208.1">5</text>
<text x="143.6" y="208.1">4</text>
<text x="173.6" y="208.1">3</text>
<text x="203.6" y="208.1">2</text>
<text x="206.3" y="206.8">Date:</text>
<text x="207.9" y="205">C</text>
<text x="215.9" y="206.8">March</text>
<text x="222.5" y="206.8">6,</text>
<text x="223.2" y="205">1000DTB001</text>
<text x="225.4" y="206.8">1992 Sheet</text>
<text x="233.6" y="208.1">1</text>
<text x="241.4" y="206.8">of</text>
<text x="246.1" y="205">000</text>
</g>
</svg>
